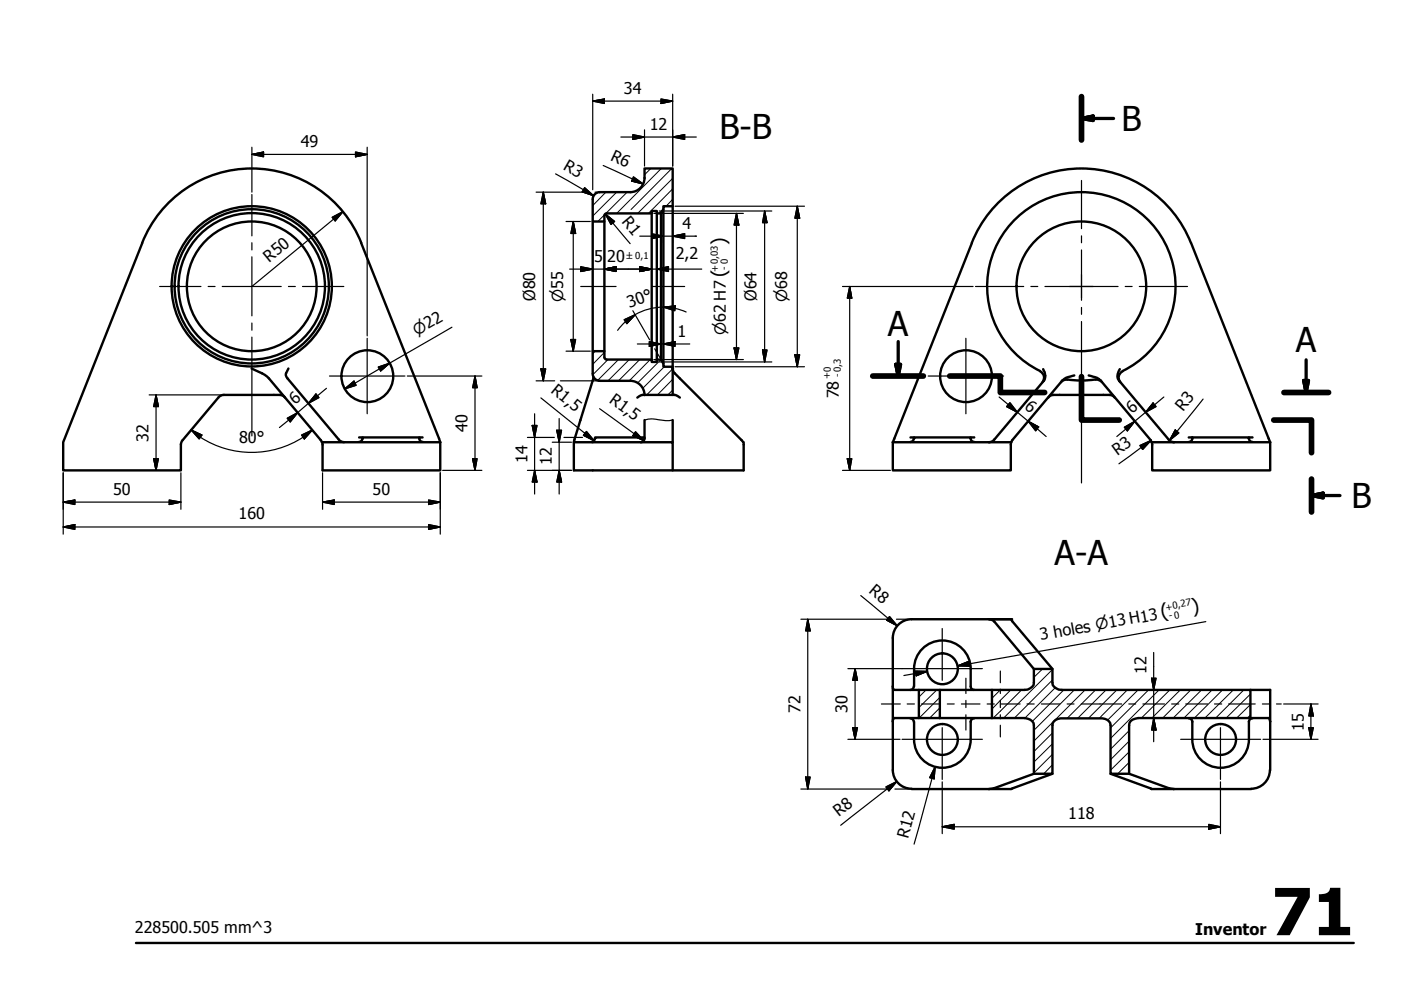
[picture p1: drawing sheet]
<svg xmlns="http://www.w3.org/2000/svg" width="297mm" height="210mm" viewBox="0 0 297 210" stroke-linecap="round" stroke-linejoin="round" font-family="sans-serif">
<!-- layer: Visible (ISO) -->
<g fill="none" stroke="#000" stroke-width=".51">
<path d="M30.1 51.5a25 25 0 0 1 23.3-15.8 25 25 0 0 1 23.2 15.8M30.2 51.5l-16.8 42.3v5.9h25v-5.4l.3-1M76.6 51.5l16.7 42.3M125.7 47v27.5M127.1 40.7h6.6M128.1 47v27.5M133.6 40.7a3 3 0 0 0 3.1-2.9v-2.1h5.9v8h-1.9v.7l-.6 .8h-.8v-.5h-1.1v.5h-9.6l-.4 .3-.1 1.5h-2.4v-4.8a1.49 1.49 0 0 1 1.5-1.5M138.2 45.2v31M139.3 45.2v31M140.1 45.2v31M140.7 44.4v32.7M142.6 43.7v34.1"/>
<path d="M206 51.5a25 25 0 0 1 23.3-15.8 25 25 0 0 1 23.2 15.8M206.1 51.5l-16.8 42.3M252.5 51.5l16.8 42.3M53.3 78.1a8.1 8.1 0 0 1 3.7 2.1l11.3 13.6M61.2 78.1l-.6 1.4 .4 .7 10.8 13 .3 .3 .9 .3M125.8 79.9v.5l-4.1 13.4M142.6 78.1v-.3h-1.9v-.7l-.6-.9h-.8v.5h-1.1v-.5h-9.5l-.5-.2-.1-1.5h-2.4v4.7a1.49 1.49 0 0 0 1.5 1.5M142.6 78.1l.3 .9 14.8 14.8v5.9h-36v-5.9h14.2M142.6 78.1v5.6M142.7 78.1h.1M220.5 78.7a1.49 1.49 0 0 1 .5 2.3M220.5 78.7a20 20 0 0 1-6.8-30.5 20 20 0 0 1 31.2 0 20 20 0 0 1-6.9 30.5"/>
<path d="M221.2 78.3a2.21 2.21 0 0 1 .1 2.4l-10.5 12.5-.7 .5-.4 .1M227.8 79.6l-1.8 .5-.8 .6-10.8 13.1h-4.7M230.8 79.6l1.8 .5 .8 .6 10.6 12.6 .2 .5h4.7M237.4 78.3a1.95 1.95 0 0 0-.1 2.4l10.5 12.5 .3 .3 .8 .3M238 78.7a1.49 1.49 0 0 0-.5 2.3M46.3 84.3l-7.6 9M47.4 83.7h11.9l.8 .3 .4 .3M47.5 83.7l-.7 .2-.5 .4M68.3 93.8h25M68.3 93.8l.1 5.9h24.9v-5.9M76.1 92.7h.8M76.8 93a.73 .73 0 0 1-.7 .7"/>
<path d="M76.9 93v-.3h12v.3M88.9 92.7h.7M88.9 93a.73 .73 0 0 0 .7 .7M126.1 93a.73 .73 0 0 1-.7 .7M127.1 80.7h6.6M133.6 80.7a3 3 0 0 1 3.1 3.1M135.1 84.3l1.2-.6h6.7l1.1 .6M135.9 93.8h6.7v5.9M136.7 92.7h-10.5v.3M136.7 89.1v3.9a.9 .9 0 0 1-.8 .8M142.6 89.1v4.7M189.3 93.8h20.4"/>
<path d="M193 92.7h.8M193.7 93a.73 .73 0 0 1-.7 .7M193.8 93v-.3h12v.3M205.8 92.7h.8M205.8 93a.73 .73 0 0 0 .7 .7M214.4 93.8l-.1 5.9h-25v-5.9M222.2 84.3a2.22 2.22 0 0 1 2.5-.6h9.2a2.22 2.22 0 0 1 2.4 .6M226.3 80.5a20 20 0 0 0 5.9 0M226.3 80.5a1.49 1.49 0 0 0-1.4 .5M232.3 80.5a1.49 1.49 0 0 1 1.3 .5M244.2 93.8l.1 5.9h25v-5.9M248.9 93.8h20.4"/>
<path d="M252 92.7h.8M252.8 93a.73 .73 0 0 1-.7 .7M252.8 92.7h12v.3M252.8 92.7v.3M264.8 92.7h.8M264.8 93a.73 .73 0 0 0 .7 .7M193.3 131.3a4 4 0 0 0-4 4v28M193.3 131.3h21.1l8.7 10.5M209.7 131.3l.4 .1 .7 .4 8.4 10M189.3 145.5a.57 .57 0 0 0 .3 .8h5.2M193 152.3a.73 .73 0 0 1 .7 .7M193.7 145.5a.73 .73 0 0 1-.7 .8"/>
<path d="M193.8 145.5v-3.7a6 6 0 0 1 6-6 6 6 0 0 1 6 6v3.7M193.8 153v3.8M193.8 156.8a6 6 0 0 0 6 6 6 6 0 0 0 6-6M194.8 146.3h4.5v5.9h-4.5zM194.8 152.2h-5.2l-.2 .3-.1 .5M199.3 152.2h17.9a1.93 1.93 0 0 1 2 1.6v10.3h3.9v-10.3a1.73 1.73 0 0 1 1.9-1.5h8.6a1.73 1.73 0 0 1 1.9 1.5v10.3h3.9v-10.3a1.4 1.4 0 0 1 1.3-1.4l.6-.2h23.8v-5.9h-40a2.38 2.38 0 0 1-1.9-1l-.1-3.5h-3.9v3a1.76 1.76 0 0 1-2 1.5h-6.9v5.9M199.3 146.3h11M205.8 145.5a.73 .73 0 0 0 .7 .8M206.5 152.3a.73 .73 0 0 0-.7 .7v3.8M252.1 152.3a.73 .73 0 0 1 .7 .7v3.8M252.8 156.8a6 6 0 0 0 6 6 6 6 0 0 0 6-6M265.1 152.2h3.9l.3 .8"/>
<path d="M265.1 146.3h4.2v17M265.5 152.3a.73 .73 0 0 0-.7 .7v3.8M189.3 163.3a4 4 0 0 0 4 3.9M219.2 164.1l-8.4 3-1.1 .2M223.1 164.1l-8.7 3.2h-21.1M235.5 164.1l8.7 3.2h21.1M239.4 164.1l8.4 3 1.1 .2M269.2 163.3a4 4 0 0 1-3.9 3.9"/>
<circle cx="53.4" cy="60.7" r="13.7"/>
<circle cx="53.4" cy="60.7" r="15.5"/>
<circle cx="53.4" cy="60.7" r="16.4"/>
<circle cx="53.4" cy="60.7" r="17"/>
<circle cx="77.9" cy="79.8" r="5.5"/>
<circle cx="204.8" cy="79.8" r="5.5"/>
<circle cx="229.3" cy="60.7" r="13.7"/>
<circle cx="199.8" cy="141.8" r="3.3"/>
<circle cx="199.8" cy="156.8" r="3.3"/>
<circle cx="258.8" cy="156.8" r="3.3"/>
</g>
<circle cx="214.4" cy="131.3" r=".25" fill="#000"/>
<!-- layer: Section Line (ISO) -->
<path d="M229.3 20.5v9.2M185 79.7h10.8M201.4 79.7h10.7v3.5h9.4M229.3 79.9v9.2h8M270.1 89.1h8v6.9M272.2 83.2h9.5M278.1 101.6v7" fill="none" stroke="#000" stroke-width="1.2"/>
<path d="M229.3 25.1l2.5-.5v1zM229.3 25.1h6.8M189.9 77.3h1l-.5 2.4zM190.4 72.4v7.3M276.9 76.3v6.9M276.4 80.7h1l-.5 2.5zM278.1 105.1l2.4-.5v1zM278.1 105.1h6" fill="none" stroke="#000" stroke-width=".7"/>
<path d="M229.3 25.1l2.5-.5zM229.3 25.1l2.5-.5v1zM189.9 77.3l.5 2.4zM189.9 77.3h1l-.5 2.4zM276.4 80.7l.5 2.5zM276.4 80.7h1l-.5 2.5zM278.1 105.1l2.4-.5zM278.1 105.1l2.4-.5v1z" fill="#000" stroke="#000" stroke-width=".7"/>
<!-- layer: Title (ISO) -->
<path d="M28.8 199.9h258.2" fill="none" stroke="#000" stroke-width=".51"/>
<!-- layer: Hatch (ISO) -->
<g fill="none" stroke="#000" stroke-width=".21">
<path d="M138 35.7l-1.3 1.4M140.2 35.7l-9.5 9.5M142.4 35.7l-8.6 8.7M142.6 37.8l-7.4 7.4M128.3 45.4l-1.6 1.6M128.5 40.7l-2.8 2.9M130.7 40.7l-5 5.1M133 40.7l-4.7 4.7M140.7 44.3l-1 .9M142.6 42.3l-1.4 1.4M142.6 40l-5.1 5.2M126.2 74.5l-.5 .5"/>
<path d="M128.1 74.7l-2.4 2.6M128.9 76.2l-3.2 3.2M131.1 76.2l-4.4 4.4M133.4 76.2l-4.5 4.5M135.6 76.2l-4.5 4.5M137.9 76.2l-4.5 4.5M140.1 76.2l-4.9 5M140.8 77.8l-4.5 4.5M142.6 78.2l-5.5 5.5M142.6 82.7l-1 1M142.6 80.4l-3.2 3.3M196.3 146.3l-1.5 1.5"/>
<path d="M198.6 146.3l-3.8 3.7M199.3 150.1l-2.2 2.1M199.3 147.9l-4.4 4.3M212.1 146.3l-1.8 1.8M214.3 146.3l-4 4M216.6 146.3l-6 5.9M221 141.8l-1.8 1.8M223.1 159.9l-3.9 4M223.1 157.7l-3.9 3.9M223.1 155.4l-3.9 4M223.1 144.2l-8 8M223.1 142l-10.3 10.2"/>
<path d="M223.7 145.8l-6.4 6.4M225.6 146.3l-6.7 6.6M227.8 146.3l-8.6 8.5M230.1 146.3l-10.9 10.8M232.3 146.3l-6 6M234.5 146.3l-6 6M236.8 146.3l-6 6M239 146.3l-6 6M239.4 159.4l-3.9 3.9M239.4 157.1l-3.9 4M239.4 154.9l-3.9 3.9M241.3 146.3l-6.5 6.4"/>
<path d="M243.5 146.3l-8 8M245.7 146.3l-10.2 10.3M248 146.3l-6 5.9M250.3 146.3l-6.1 5.9M252.5 146.3l-6 5.9M254.8 146.3l-6.1 5.9M257 146.3l-6 5.9M259.2 146.3l-6 5.9M261.5 146.3l-6 5.9M263.7 146.3l-6 5.9M265.1 151.6l-.6 .6M265.1 149.4l-2.9 2.8"/>
<path d="M265.1 147.2l-5.1 5M223.1 162.2l-1.8 1.9M239.4 163.9l-.2 .2M239.4 161.6l-2.4 2.5"/>
</g>
<!-- layer: Sketch Geometry (ISO) -->
<path d="M136.7 89.1a5.1 5.1 0 0 1 2.9-.1l1.6 .2 1.4-.1" fill="none" stroke="#000" stroke-width=".25"/>
<!-- layer: Centerline (ISO) -->
<g fill="none" stroke="#000" stroke-width=".25">
<path d="M123.1 60.7h7.5M138.2 60.7h7M186.9 149.3h4M192.3 149.3h1.6M195.4 149.3h3.9M200.9 149.3h1.4M203.8 149.3h4M204.8 143.8v3.2M204.8 148.5v1.5M204.8 151.5v3.3M209.3 149.3h1.5M212.1 142.3v2.5"/>
<path d="M212.1 146.3v.7M212.1 148.5v1.5M212.1 151.5v.9M212.1 153.8v2.4M212.3 149.3h4M217.7 149.3h1.6M220.8 149.3h3.9M226.3 149.3h1.4M229.2 149.3h8.6M239.3 149.3h1.5M242.3 149.3h4.6M248.4 149.3h1.5"/>
<path d="M251.4 149.3h4.6M257.5 149.3h1.5M260.5 149.3h5.6M267.7 149.3h1.4M270.6 149.3h1.1"/>
</g>
<!-- layer: Center Mark (ISO) -->
<g fill="none" stroke="#000" stroke-width=".25">
<path d="M229.3 38.3v10.2M53.4 41.2v8.8M53.4 51.5v1.5M53.4 54.5v12.5M229.3 53v7.7v-2.5M229.3 50v1.5M33.8 60.7h8.8M44.1 60.7h1.5M47.1 60.7h12.5M53.4 68.5v1.5M53.4 71.5v20.9M61.2 60.7h1.4"/>
<path d="M64.1 60.7h8.8M69.8 79.7h16.1M77.9 71.7v16M196.8 79.7h16M204.8 71.7v16M206.8 60.7h10.2M218.6 60.7h1.4M221.6 60.7h7.7h-2.5M229.3 63.2v-2.5v3M229.3 65.2v1.4M229.3 68.2v34.2M231.8 60.7h-2.5h7.7"/>
<path d="M238.6 60.7h1.4M241.6 60.7h10.2M199.8 133.3v10.9M191.3 141.8h17M191.3 156.8h17M199.8 154.3v11M250.3 156.8h17M258.8 154.3v11"/>
</g>
<!-- layer: Dimension (ISO) -->
<g fill="none" stroke="#000" stroke-width=".25">
<path d="M125.7 20v20.2M142.6 20v15.2M53.4 32.7l2.5-.5v1zM53.4 32.7h24.5M53.4 31.2v9.5M75.4 32.2l2.5 .5-2.5 .5zM77.9 31.2v40M117.8 36.9l8.1 4.6M124 39.8l1.9 1.7-2.5-.8zM125.7 21.4l2.4-.4v.9zM125.7 21.4h16.9M127.9 35.1l8.5 3.9"/>
<path d="M131.6 29.1h16M134.2 28.5l2.5 .6-2.5 .5zM134.3 37.5l2.1 1.5-2.5-.6zM136.7 27.5v7.7M140.1 21l2.5 .4-2.5 .5zM142.6 29.1l2.6-.6v1.1zM70.4 46.1l2.3-1.2-1.6 1.9zM72.7 44.9l-19.3 15.8M113.7 40.7h9.8M115.2 40.7l.5 2.5h-1zM115.2 40.7v40M120 47h5.2"/>
<path d="M120.8 57.1h28M121.5 47l.5 2.5h-1zM121.5 47v27.5M123.1 56.6l2.6 .5-2.6 .5zM125.7 41.6v.2M126.2 40.7h.4M128.1 57.1l2.5-.5v1zM128.3 45.4l2 1.6-.8 .6zM128.3 45.4l5.3 6.3M135.6 56.6l2.6 .5-2.6 .5zM135.6 50.1h12M138.2 49.6l2.5 .5-2.5 .5z"/>
<path d="M138.6 45.2h19M139.3 57.1l2.4-.5v1zM139.8 44.7h23.8M140.7 44.2v7.3M142.6 50.1l2.6-.5v1zM142.6 44.2v7.3M143.1 43.7h27.5M156.1 45.2l.6 2.5h-1.1zM156.1 45.2v31M162.1 44.7l.5 2.5h-.9zM162.1 44.7v32M169 43.7l.5 2.6h-1z"/>
<path d="M169 43.7v34.1M80.2 77.8l2.4-.8-1.9 1.6zM86.4 79.7h15.8M95.8 69.4l-22.7 13.1M100.7 79.7l.5 2.5h-1zM100.7 79.7v20M114.7 78.2h1l-.5 2.5zM120 74.5h5.2M121 72h1l-.5 2.5zM132.3 67.8l2.4-1.1-1.8 1.9zM132.6 68.2l-1.7 1.8M134.2 65.9l3.5 6.1"/>
<path d="M134.7 66.7l-2 1.5M135.1 72.9h11.1M137.7 72.4l2.4 .5-2.4 .5zM138.6 76.2h19M138.8 73.9l1.1 1.9M139.8 76.7h23.8M140.6 65.1a12 12 0 0 0-6 1.6M140.7 65.1l2.5-.2-.1 1zM140.7 72.9l2.4-.5v1zM140.7 65.1l2.4 .3M143.1 65.4l2.4 .8M143.1 77.8h27.5"/>
<path d="M155.6 73.8h1.1l-.6 2.4zM161.7 74.2h.9l-.5 2.5zM168.5 75.2h1l-.5 2.6zM178.6 60.7h27.7M180.1 60.7l.5 2.5h-1zM180.1 60.7v39M31.6 83.7h15.4M32.6 97.3h1l-.5 2.4zM33.1 83.7l.5 2.5h-1zM33.1 83.7v16M40.5 91.2l2.3 1-.6 .9zM40.5 91.2l2 1.5"/>
<path d="M42.5 92.7a20 20 0 0 0 21.7 0M60.9 88.7l2.2-1.2-1.6 1.9zM63.9 92.2l2.3-1-1.7 1.9zM66.2 91.2l-2 1.5M67 83.5l.6 .8-2.2 1.2zM69.2 82.3l-10 8.3M73.1 82.5l2-1.7 .4 .9zM93.9 99.7h8.3M100.2 97.3h1l-.5 2.4zM111.8 99.7h9.4M111.8 92.7h5.7M112.8 90.2h1.1l-.6 2.5z"/>
<path d="M113.3 99.7l.6 2.5h-1.1zM113.3 87.7v17M113.7 80.7h3.9M114.7 84.4l11.3 9M117.1 93.8h4.1M118 91.2h1.1l-.5 2.6zM118.6 99.7l.5 2.5h-1.1zM118.6 88.7v16M118.8 80.7h7.8M119.6 92.7h3.9M124.3 91.5l1.7 1.9-2.3-1.1zM127.1 86.6l9.4 6.8"/>
<path d="M134.7 91.5l1.8 1.9-2.3-1zM178.6 99.7h10.2M179.6 97.3h1l-.5 2.4zM211.8 84.2l10 8.4M214.1 85.4l1.6 2-2.3-1.2zM218 89.3l2.2 1.2-.6 .8zM238.4 90.6l2.2-1.3-1.6 2zM241.7 94.5l2.3-1.1-1.7 1.9zM244 93.4l-6.8 4.9M244.5 85.4l.6 .8-2.2 1.2zM246.8 84.2l-10 8.4M249.2 91.2l.7 .6-1.9 1.6z"/>
<path d="M255.1 84.6l-7.1 8.8M13.4 106.5l2.5-.5v1zM13.4 111.7l2.5-.5v1zM13.4 106.5h25M13.4 100.2v13.1M13.4 111.7h79.9M35.9 106l2.5 .5-2.5 .5zM38.4 100.2v7.8M68.4 106.5l2.5-.5v1zM68.4 106.5h24.9M68.4 100.2v7.8M90.9 106l2.4 .5-2.4 .5z"/>
<path d="M90.9 111.2l2.4 .5-2.4 .5zM93.3 100.2v13.1M169.8 131.3h18.5M171.3 131.3l.5 2.5h-1zM171.3 131.3v36M182.5 126.3l7.7 6.4M188.6 130.7l1.6 2-2.2-1.2zM190.1 131.3h2.7M244.6 138.3v19M255.7 131.8l-52.7 9.4 2.4-.4M179.8 156.8h11M179.8 141.8h11.5"/>
<path d="M180.8 154.3h1l-.5 2.5zM181.3 141.8l.5 2.4h-1zM181.3 141.8v15M194.1 142.3h2.5l-2.4 1zM196.6 142.3l-5 .9M203 141.2l2.4-1 .1 1.1zM244.2 143.8h.9l-.5 2.5zM244.6 152.2l.5 2.6h-.9zM267.8 156.8h11.7M272.2 149.3h7.3M277.5 154.3h.9l-.5 2.5zM277.9 149.3l.5 2.5h-.9z"/>
<path d="M277.9 149.3v7.5M169.8 167.3h18.5M170.8 164.8h1l-.5 2.5zM187.8 166.8l2.3-1.1-1.6 2zM189.7 167.3h3.1M190.1 165.7l-11.9 9.3M198.2 162.6l-.1 2.5-1-.2zM198.2 162.6l-4.4 16.4M199.8 175.3l2.5-.5v1zM199.8 175.3h59M199.8 165.8v11M256.3 174.8l2.5 .5-2.5 .5z"/>
<path d="M258.8 165.8v11"/>
</g>
<g fill="#000" stroke="#000" stroke-width=".25">
<path d="M53.4 32.7l2.5-.5zM53.4 32.7l2.5-.5v1zM75.4 33.2l2.5-.5zM75.4 32.2l2.5 .5-2.5 .5zM125.7 21.4l2.4-.4zM125.7 21.4l2.4-.4v.9zM133.9 38.4l2.5 .6zM134.3 37.5l2.1 1.5-2.5-.6zM134.2 29.6l2.5-.5zM134.2 28.5l2.5 .6-2.5 .5zM140.1 21.9l2.5-.5zM140.1 21l2.5 .4-2.5 .5z"/>
<path d="M142.6 29.1l2.6-.6zM142.6 29.1l2.6-.6v1.1zM72.7 44.9l-1.6 1.9zM70.4 46.1l2.3-1.2-1.6 1.9zM115.2 40.7l.5 2.5zM115.2 40.7l.5 2.5h-1zM121.5 47l.5 2.5zM121.5 47l.5 2.5h-1zM123.1 57.6l2.6-.5zM123.1 56.6l2.6 .5-2.6 .5zM123.4 40.7l2.5 .8zM124 39.8l1.9 1.7-2.5-.8z"/>
<path d="M128.3 45.4l2 1.6zM128.3 45.4l2 1.6-.8 .6zM128.1 57.1l2.5-.5zM128.1 57.1l2.5-.5v1zM135.6 57.6l2.6-.5zM135.6 56.6l2.6 .5-2.6 .5zM138.2 50.6l2.5-.5zM138.2 49.6l2.5 .5-2.5 .5zM139.3 57.1l2.4-.5zM139.3 57.1l2.4-.5v1zM142.6 50.1l2.6-.5zM142.6 50.1l2.6-.5v1z"/>
<path d="M156.1 45.2l.6 2.5zM156.1 45.2l.6 2.5h-1.1zM162.1 44.7l.5 2.5zM162.1 44.7l.5 2.5h-.9zM169 43.7l.5 2.6zM169 43.7l.5 2.6h-1zM80.7 78.6l1.9-1.6zM80.2 77.8l2.4-.8-1.9 1.6zM114.7 78.2l.5 2.5zM114.7 78.2h1l-.5 2.5zM121 72l.5 2.5zM121 72h1l-.5 2.5z"/>
<path d="M134.7 66.7l-1.8 1.9zM132.3 67.8l2.4-1.1-1.8 1.9zM137.7 73.4l2.4-.5zM137.7 72.4l2.4 .5-2.4 .5zM140.7 72.9l2.4-.5zM140.7 72.9l2.4-.5v1zM140.7 65.1l2.5-.2zM140.7 65.1l2.5-.2-.1 1zM155.6 73.8l.5 2.4zM155.6 73.8h1.1l-.6 2.4zM161.7 74.2l.4 2.5zM161.7 74.2h.9l-.5 2.5z"/>
<path d="M168.5 75.2l.5 2.6zM168.5 75.2h1l-.5 2.6zM180.1 60.7l.5 2.5zM180.1 60.7l.5 2.5h-1zM32.6 97.3l.5 2.4zM32.6 97.3h1l-.5 2.4zM33.1 83.7l.5 2.5zM33.1 83.7l.5 2.5h-1zM40.5 91.2l2.3 1zM40.5 91.2l2.3 1-.6 .9zM63.1 87.5l-1.6 1.9zM60.9 88.7l2.2-1.2-1.6 1.9z"/>
<path d="M66.2 91.2l-1.7 1.9zM63.9 92.2l2.3-1-1.7 1.9zM67 83.5l-1.6 2zM67 83.5l.6 .8-2.2 1.2zM73.1 82.5l2-1.7zM73.1 82.5l2-1.7 .4 .9zM100.2 97.3l.5 2.4zM100.2 97.3h1l-.5 2.4zM100.7 79.7l.5 2.5zM100.7 79.7l.5 2.5h-1zM112.8 90.2l.5 2.5zM112.8 90.2h1.1l-.6 2.5z"/>
<path d="M118 91.2l.6 2.6zM118 91.2h1.1l-.5 2.6zM123.7 92.3l2.3 1.1zM124.3 91.5l1.7 1.9-2.3-1.1zM134.2 92.4l2.3 1zM134.7 91.5l1.8 1.9-2.3-1zM179.6 97.3l.5 2.4zM179.6 97.3h1l-.5 2.4zM213.4 86.2l2.3 1.2zM214.1 85.4l1.6 2-2.3-1.2zM218 89.3l2.2 1.2zM218 89.3l2.2 1.2-.6 .8z"/>
<path d="M240.6 89.3l-1.6 2zM238.4 90.6l2.2-1.3-1.6 2zM244 93.4l-1.7 1.9zM241.7 94.5l2.3-1.1-1.7 1.9zM244.5 85.4l-1.6 2zM244.5 85.4l.6 .8-2.2 1.2zM249.2 91.2l-1.2 2.2zM249.2 91.2l.7 .6-1.9 1.6zM13.4 106.5l2.5-.5zM13.4 106.5l2.5-.5v1zM13.4 111.7l2.5-.5zM13.4 111.7l2.5-.5v1z"/>
<path d="M35.9 107l2.5-.5zM35.9 106l2.5 .5-2.5 .5zM68.4 106.5l2.5-.5zM68.4 106.5l2.5-.5v1zM90.9 107l2.4-.5zM90.9 106l2.4 .5-2.4 .5zM90.9 112.2l2.4-.5zM90.9 111.2l2.4 .5-2.4 .5zM113.3 99.7l.6 2.5zM113.3 99.7l.6 2.5h-1.1zM118.6 99.7l.5 2.5zM118.6 99.7l.5 2.5h-1.1z"/>
<path d="M171.3 131.3l.5 2.5zM171.3 131.3l.5 2.5h-1zM188 131.5l2.2 1.2zM188.6 130.7l1.6 2-2.2-1.2zM180.8 154.3l.5 2.5zM180.8 154.3h1l-.5 2.5zM181.3 141.8l.5 2.4zM181.3 141.8l.5 2.4h-1zM194.2 143.3l2.4-1zM194.1 142.3h2.5l-2.4 1zM203 141.2l2.4-1zM203 141.2l2.4-1 .1 1.1z"/>
<path d="M244.2 143.8l.4 2.5zM244.2 143.8h.9l-.5 2.5zM244.6 152.2l.5 2.6zM244.6 152.2l.5 2.6h-.9zM277.5 154.3l.4 2.5zM277.5 154.3h.9l-.5 2.5zM277.9 149.3l.5 2.5zM277.9 149.3l.5 2.5h-.9zM170.8 164.8l.5 2.5zM170.8 164.8h1l-.5 2.5zM190.1 165.7l-1.6 2zM187.8 166.8l2.3-1.1-1.6 2z"/>
<path d="M198.2 162.6l-.1 2.5zM198.2 162.6l-.1 2.5-1-.2zM199.8 175.3l2.5-.5zM199.8 175.3l2.5-.5v1zM256.3 175.8l2.5-.5zM256.3 174.8l2.5 .5-2.5 .5z"/>
</g>
<text font-size="13.8" x="269.6" y="198.3">71</text>
<g font-size="7.2">
<text x="152.5" y="29.4">B-B</text>
<text x="237.8" y="27.7">B</text>
<text x="188.2" y="71.2">A</text>
<text x="274.8" y="74.7">A</text>
<text x="286.5" y="107.7">B</text>
<text x="223.6" y="119.9">A-A</text>
</g>
<g font-size="4.1">
<text x="153.8" y="52" transform="rotate(-90 153.8 52)">)</text>
<text x="153.8" y="58.8" transform="rotate(-90 153.8 58.8)">(</text>
<text x="246.3" y="131.1" transform="rotate(-10 246.3 131.1)">(</text>
<text x="252.9" y="129.9" transform="rotate(-10 252.9 129.9)">)</text>
</g>
<g font-size="3.4">
<text x="132.3" y="19.9">34</text>
<text x="137.8" y="27.5">12</text>
<text x="63.8" y="31.2">49</text>
<text x="119.3" y="35.8" transform="rotate(30 119.3 35.8)">R3</text>
<text x="129.3" y="33.9" transform="rotate(25 129.3 33.9)">R6</text>
<text x="131.7" y="47" transform="rotate(50 131.7 47)">R1</text>
<text x="144.7" y="48.5">4</text>
<text x="57.1" y="55.7" transform="rotate(-39 57.1 55.7)">R50</text>
<text x="126" y="55.5">5</text>
<text x="128.7" y="55.5">20</text>
<text x="143.3" y="54.9">2,2</text>
<text x="113.5" y="63.9" transform="rotate(-90 113.5 63.9)">Ø80</text>
<text x="133.5" y="65.2" transform="rotate(-20 133.5 65.2)">30°</text>
<text x="160.4" y="63.9" transform="rotate(-90 160.4 63.9)">Ø64</text>
<text x="143.6" y="71.4">1</text>
<text x="116.6" y="83.2" transform="rotate(39 116.6 83.2)">R1,5</text>
<text x="62.5" y="85.9" transform="rotate(-40 62.5 85.9)">6</text>
<text x="129" y="85.3" transform="rotate(36 129 85.3)">R1,5</text>
<text x="177.9" y="84.5" transform="rotate(-90 177.9 84.5)">78</text>
<text x="217.1" y="86.5" transform="rotate(40 217.1 86.5)">6</text>
<text x="240" y="87.8" transform="rotate(-40 240 87.8)">6</text>
<text x="250.9" y="87.3" transform="rotate(-51 250.9 87.3)">R3</text>
<text x="31.5" y="93.6" transform="rotate(-90 31.5 93.6)">32</text>
<text x="50.7" y="94">80°</text>
<text x="99.1" y="91.6" transform="rotate(-90 99.1 91.6)">40</text>
<text x="111.8" y="98.1" transform="rotate(-90 111.8 98.1)">14</text>
<text x="117" y="98.6" transform="rotate(-90 117 98.6)">12</text>
<text x="236.9" y="96.6" transform="rotate(-36 236.9 96.6)">R3</text>
<text x="24" y="104.9">50</text>
<text x="79" y="104.9">50</text>
<text x="50.5" y="110.1">160</text>
<text x="184.1" y="125.6" transform="rotate(40 184.1 125.6)">R8</text>
<text x="220.7" y="135.7" transform="rotate(-10 220.7 135.7)">3 holes ⌀13 H13</text>
<text x="243.1" y="142.8" transform="rotate(-90 243.1 142.8)">12</text>
<text x="169.7" y="151.2" transform="rotate(-90 169.7 151.2)">72</text>
<text x="179.7" y="151.2" transform="rotate(-90 179.7 151.2)">30</text>
<text x="276.4" y="154.9" transform="rotate(-90 276.4 154.9)">15</text>
<text x="177.9" y="173.2" transform="rotate(-38 177.9 173.2)">R8</text>
<text x="226.5" y="173.7">118</text>
<text x="192.5" y="177.9" transform="rotate(-75 192.5 177.9)">R12</text>
<text x="28.6" y="197.8">228500.505 mm^3</text>
<text x="253.4" y="198.3">Inventor</text>
</g>
<g font-size="3.2">
<text x="119.4" y="64" transform="rotate(-90 119.4 64)">⌀55</text>
<text x="166.9" y="64" transform="rotate(-90 166.9 64)">⌀68</text>
<text x="88.4" y="71.2" transform="rotate(-30 88.4 71.2)">⌀22</text>
<text x="153.9" y="71" transform="rotate(-90 153.9 71)">⌀62 H7</text>
</g>
<g font-size="2">
<text x="132.8" y="55">±0,1</text>
<text x="152.3" y="57.6" transform="rotate(-90 152.3 57.6)">+0,03</text>
<text x="154.2" y="57.2" transform="rotate(-90 154.2 57.2)">- 0</text>
<text x="176" y="80.4" transform="rotate(-90 176 80.4)">+0</text>
<text x="178.3" y="80" transform="rotate(-90 178.3 80)">- 0,3</text>
<text x="247.3" y="129.4" transform="rotate(-10 247.3 129.4)">+0,27</text>
<text x="248" y="131.2" transform="rotate(-10 248 131.2)">- 0</text>
</g>
</svg>
